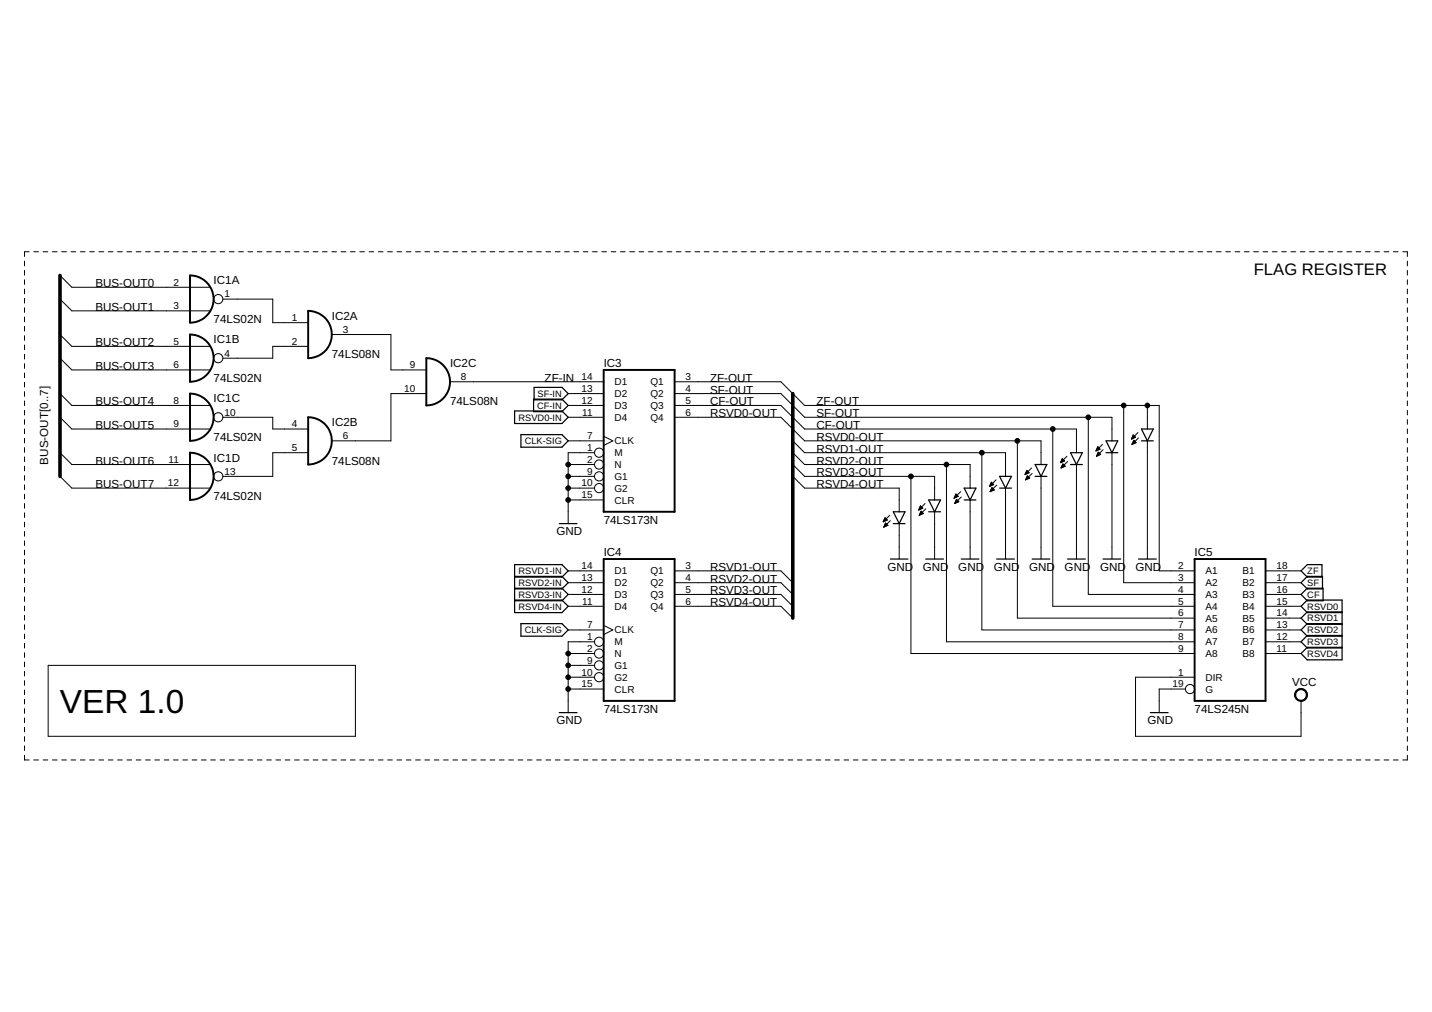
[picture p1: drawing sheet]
<svg xmlns="http://www.w3.org/2000/svg" width="297mm" height="210mm" viewBox="0 0 297 210" stroke-linecap="round" stroke-linejoin="round" font-family="sans-serif">
<g fill="none" stroke="#000" stroke-width=".21">
<path d="M5.1 54.2v.9M5.1 56.1v1M5.1 58v1M5.1 60v.9M6.1 52.2h-1v1M7 52.2h1M9 52.2h.9M10.9 52.2h1M12.4 57.1l2.5 2.5h28.7M12.8 52.2h1M14.7 52.2h1M16.7 52.2h.9"/>
<path d="M18.6 52.2h1M20.5 52.2h1M22.5 52.2h.9M24.4 52.2h1M26.3 52.2h1M28.3 52.2h.9M30.2 52.2h1M32.1 52.2h1M34.1 52.2h.9M36 52.2h1M37.9 52.2h1M39.9 52.2h.9"/>
<path d="M41.8 52.2h1M43.7 52.2h1M45.7 52.2h.9M47.6 52.2h1M49.5 52.2h1M51.4 52.2h1M53.4 52.2h.9M55.3 52.2h1M57.2 52.2h1M59.2 52.2h.9M61.1 52.2h1M63 52.2h1"/>
<path d="M65 52.2h.9M66.9 52.2h1M68.8 52.2h1M70.8 52.2h.9M72.7 52.2h1M74.6 52.2h1M76.6 52.2h.9M78.5 52.2h1M80.4 52.2h1M82.4 52.2h.9M84.3 52.2h.9M86.2 52.2h1"/>
<path d="M88.1 52.2h1M90.1 52.2h.9M92 52.2h1M93.9 52.2h1M95.9 52.2h.9M97.8 52.2h1M99.7 52.2h1M101.7 52.2h.9M103.6 52.2h1M105.5 52.2h1M107.5 52.2h.9M109.4 52.2h1"/>
<path d="M111.3 52.2h1M113.3 52.2h.9M115.2 52.2h1M117.1 52.2h1M119 52.2h1M121 52.2h.9M122.9 52.2h1M124.8 52.2h1M126.8 52.2h.9M128.7 52.2h1M130.6 52.2h1M132.6 52.2h.9"/>
<path d="M134.5 52.2h1M136.4 52.2h1M138.4 52.2h.9M140.3 52.2h1M142.2 52.2h1M144.2 52.2h.9M146.1 52.2h1M148 52.2h1M150 52.2h.9M151.9 52.2h1M153.8 52.2h1M155.7 52.2h1"/>
<path d="M157.7 52.2h.9M159.6 52.2h1M161.5 52.2h1M163.5 52.2h.9M165.4 52.2h1M167.3 52.2h1M169.3 52.2h.9M171.2 52.2h1M173.1 52.2h1M175.1 52.2h.9M177 52.2h1M178.9 52.2h1"/>
<path d="M180.9 52.2h.9M182.8 52.2h1M184.7 52.2h1M186.7 52.2h.9M188.6 52.2h.9M190.5 52.2h1M192.4 52.2h1M194.4 52.2h.9M196.3 52.2h1M198.2 52.2h1M200.2 52.2h.9M202.1 52.2h1"/>
<path d="M204 52.2h1M206 52.2h.9M207.9 52.2h1M209.8 52.2h1M211.8 52.2h.9M213.7 52.2h1M215.6 52.2h1M217.6 52.2h.9M219.5 52.2h1M221.4 52.2h1M223.4 52.2h.9M225.3 52.2h1"/>
<path d="M227.2 52.2h1M229.2 52.2h.9M231.1 52.2h1M233 52.2h1M234.9 52.2h1M236.9 52.2h.9M238.8 52.2h1M240.7 52.2h1M242.7 52.2h.9M244.6 52.2h1M246.5 52.2h1M248.5 52.2h.9"/>
<path d="M250.4 52.2h1M252.3 52.2h1M254.3 52.2h.9M256.2 52.2h1M258.1 52.2h1M260.1 52.2h.9M262 52.2h1M263.9 52.2h1M265.9 52.2h.9M267.8 52.2h1M269.7 52.2h1M271.7 52.2h.9"/>
<path d="M273.6 52.2h1M275.5 52.2h1M277.5 52.2h.9M279.4 52.2h1M281.3 52.2h1M283.3 52.2h.9M285.2 52.2h.9M287.1 52.2h1M289 52.2h1M291 52.2h.9v1M291.9 54.2v.9M291.9 56.1v1"/>
<path d="M291.9 58v1M291.9 60v.9M5.1 61.9v1M5.1 63.8v1M5.1 65.8v.9M5.1 67.7v1M5.1 69.6v1M5.1 71.6v.9M5.1 73.5v1M5.1 75.4v1M5.1 77.4v.9M5.1 79.3v1"/>
<path d="M12.4 62l2.5 2.5h28.7M12.4 69.4l2.5 2.4h28.7M12.4 74.3l2.5 2.4h28.7M46.2 62h10.4v4.9h7.3M63.9 71.8h-7.3v2.5h-10.4M68.8 69.4h12.3v7.3h7.3M93.3 79.2h31.9M139.9 79.2h22.1l4.9 4.9h73.6v34.3h7.3M291.9 61.9v1M291.9 63.8v1M291.9 65.8v.9M291.9 67.7v1"/>
<path d="M291.9 69.6v1M291.9 71.6v.9M291.9 73.5v1M291.9 75.4v1M291.9 77.4v.9M291.9 79.3v1M5.1 81.2v1M5.1 83.2v.9M5.1 85.1v1M5.1 87v1M5.1 89v.9M5.1 90.9v1"/>
<path d="M5.1 92.8v1M5.1 94.8v.9M5.1 96.7v1M5.1 98.6v1M12.4 81.6l2.5 2.5h28.7M12.4 86.6l2.5 2.4h28.7M12.4 93.9l2.5 2.5h28.7M12.4 98.8l2.5 2.4h28.7M46.2 86.6h10.4v2.4h7.3M63.9 93.9h-7.3v4.9h-10.4M88.4 81.6h-7.3v9.8h-12.3M117.9 84.1h7.3"/>
<path d="M117.9 86.6h7.3M117.9 96.4h5.4M117.9 98.8h5.4M117.9 91.4h7.3M117.9 81.6h7.3M123.3 93.9h-5.4v14.7M125.2 90.5l1.9 .9-1.9 1M139.9 84.1h22.1l4.9 4.9h56.4v4.9M139.9 86.6h22.1l4.9 4.8h49v5M139.9 81.6h22.1l4.9 5h63.8v4.8M164.4 93.9l2.5 2.5h34.3v4.8M164.4 98.8l2.5 2.4h19.6v5"/>
<path d="M164.4 96.4l2.5 2.4h27v4.9M164.4 91.4l2.5 2.5h41.7v4.9M189 98.8v36.8h58.8M196.3 96.4v36.7h51.5M203.7 93.9v36.8h44.1M206.6 99.5l-1.3 1.4M211 91.4v36.8h36.8M212.6 98.4h.2M212.7 98.3h.3M212.7 98.1h.6M212.7 99.5h.1M212.8 98h.6"/>
<path d="M212.8 99.4h.2M212.9 97.9h.4M212.9 99.3h.4M212.9 97.8h.3M212.9 99.2h.7M212.9 97.7h.2M212.9 99.1h.6M213 97.6l.5 .5-.9 .3zM213 99h.4M213 98.8h.3M213.1 98.7h.1M213.1 98.7l.5 .5-.9 .3z"/>
<path d="M214 97.1l-1.4 1.3M214.1 98.2l-1.4 1.3M215.9 98.8v17.2M218.4 89v36.8h29.4M220 95.9h.1M220 95.8h.3M220.1 95.7h.5M220.1 95.6h.7M220.1 97h.2M220.2 95.5h.5M220.2 96.9h.4M220.2 95.4h.4"/>
<path d="M220.2 96.8h.7M220.3 95.2h.2M220.3 96.6h.6M220.3 95.1h.1M220.3 96.5h.5M220.4 96.4h.3M220.4 96.3h.1M220.5 96.2l.5 .5-.9 .4zM220.8 95.6l-.5-.5-.3 .9M220.8 95.6l-.8 .4M221.3 94.6l-1.3 1.4M221.4 95.7l-1.3 1.4"/>
<path d="M223.3 96.4v19.6M225.7 86.6v36.7h22.1M227.4 93.4h.2M227.4 93.3h.5M227.5 93.2h.6M227.5 94.6h.1M227.5 93.1h.6M227.5 94.4h.4M227.6 92.9h.4M227.6 94.3h.5M227.6 92.8h.3M227.6 94.2h.7"/>
<path d="M227.7 92.7h.1M227.7 94.1h.5M227.7 92.7l.5 .5-.9 .3zM227.7 94h.3M227.8 93.9h.1M227.8 93.8l.5 .5-.8 .3zM228.7 92.2l-1.4 1.3M228.8 93.3l-1.3 1.3M230.7 93.9v22.1M233.1 84.1v36.8h14.7M234.7 91h.2M234.8 90.9h.4"/>
<path d="M234.8 90.8h.6M234.8 92.1h.1M234.9 90.6h.6M234.9 92h.3M234.9 90.5h.5M234.9 91.9h.5M235 90.4h.2M235 91.8h.6M235 90.3h.1M235 91.7h.5M235.1 90.2l.4 .5-.8 .4zM235.1 91.6h.3"/>
<path d="M235.1 91.5h.2M235.2 91.3h.1M235.2 91.3l-.4 .9M235.2 91.3l.5 .5-.9 .4M236 89.7l-1.3 1.4M236.2 90.8l-1.4 1.4M238 84.1v4.9M238 91.4v24.6M291.9 81.2v1M291.9 83.2v.9M291.9 85.1v1M291.9 87v1"/>
<path d="M291.9 89v.9M291.9 90.9v1M291.9 92.8v1M291.9 94.8v.9M291.9 96.7v1M291.9 98.6v1M5.1 100.6v.9M5.1 102.5v1M5.1 104.4v1M5.1 106.4v.9M5.1 108.3v1M5.1 110.2v1"/>
<path d="M5.1 112.2v.9M5.1 114.1v1M5.1 116v1M5.1 118v.9M5.1 119.9v1M117.9 101.2h5.4M117.9 103.7h7.3M117.9 118.4h7.3M139.9 118.4h22.1l2.4 2.5M183.2 108.2h.1M183.3 108.1h.3M183.3 107.9h.6"/>
<path d="M183.3 109.3h.1M183.4 107.8h.6M183.4 109.2h.2M183.4 107.7h.5M183.4 109.1h.5M183.5 107.6h.3M183.5 109h.6M183.5 107.5h.2M183.5 108.9h.6M183.6 107.4l.5 .5-.9 .3zM183.6 108.8h.4M183.6 108.6h.3"/>
<path d="M183.7 108.5l.5 .5-.9 .3zM183.7 108.5h.1M184.6 106.9l-1.4 1.3M184.7 108l-1.4 1.3M186.5 108.6v7.4M190.6 105.7h.1M190.6 105.6h.3M190.7 105.5h.5M190.7 105.4h.7M190.7 106.8h.2M190.8 105.3h.5M190.8 106.7h.4"/>
<path d="M190.8 105.2h.4M190.8 106.6h.6M190.9 105.1h.2M190.9 106.4h.6M190.9 104.9h.1M190.9 106.3h.4M191 106.2h.2M191 106.1h.1M191.1 106l.4 .5-.8 .4zM191.4 105.4l-.5-.5-.3 .9M191.4 105.4l-.8 .4M191.9 104.4l-1.3 1.4"/>
<path d="M192 105.5l-1.3 1.4M193.9 106.2v9.8M197.9 103.3v.1M198 103.2h.2M198 103.1h.5M198.1 103h.6M198.1 104.4h.1M198.1 102.9h.6M198.1 104.2h.4M198.2 102.7h.4M198.2 104.1h.5M198.2 102.6h.2"/>
<path d="M198.2 104h.6M198.3 102.5h.1M198.3 103.9h.4M198.3 102.5l.5 .5-.9 .3zM198.3 103.8h.3M198.4 103.7h.1M198.4 103.6l.5 .5-.9 .3zM199.3 102l-1.4 1.3M199.4 103.1l-1.4 1.3M201.2 103.7v12.3M205.3 100.8h.2M205.4 100.7h.3"/>
<path d="M205.4 100.6h.6M205.4 101.9h.1M205.4 100.5h.7M205.5 101.8h.2M205.5 100.3h.5M205.5 101.7h.5M205.5 100.2h.3M205.5 101.6h.7M205.6 100.1h.1M205.6 101.5h.5M205.6 100l.5 .5-.8 .4zM205.7 101.4h.3"/>
<path d="M205.7 101.3h.2M205.8 101.1l.4 .5-.8 .4zM206.7 100.6l-1.3 1.4M208.6 101.2v14.8M262.5 118.4h7.4M291.9 100.6v.9M291.9 102.5v1M291.9 104.4v1M291.9 106.4v.9M291.9 108.3v1M291.9 110.2v1M291.9 112.2v.9"/>
<path d="M291.9 114.1v1M291.9 116v1M291.9 118v.9M291.9 119.9v1M5.1 121.8v1M5.1 123.8v.9M5.1 125.7v1M5.1 127.6v1M5.1 129.6v1M5.1 131.5v1M5.1 133.4v1M5.1 135.4v1"/>
<path d="M5.1 137.3v1M5.1 139.3v.9M10 138h63.7v14.7h-63.7zM117.9 138h5.4M117.9 135.6h5.4M117.9 120.9h7.3M117.9 123.3h7.3M117.9 125.8h7.3M117.9 130.7h7.3M123.3 133.1h-5.4v14.7M125.2 129.7l1.9 1-1.9 .9M139.9 120.9h22.1l2.4 2.4"/>
<path d="M139.9 123.3h22.1l2.4 2.5M139.9 125.8h22.1l2.4 2.4M262.5 133.1h7.4M262.5 135.6h7.4M262.5 120.9h7.4M262.5 123.3h7.4M262.5 125.8h7.4M262.5 130.7h7.4M262.5 128.2h7.4M291.9 121.8v1M291.9 123.8v.9M291.9 125.7v1"/>
<path d="M291.9 127.6v1M291.9 129.6v1M291.9 131.5v1M291.9 133.4v1M291.9 135.4v1M291.9 137.3v1M291.9 139.3v.9M5.1 141.2v1M5.1 143.1v1M5.1 145.1v.9M5.1 147v1M5.1 148.9v1"/>
<path d="M5.1 150.9v.9M5.1 152.8v1M5.1 154.7v1M5.1 156.7v.9h1M7 157.6h1M9 157.6h.9M10.9 157.6h1M12.8 157.6h1M14.7 157.6h1M16.7 157.6h.9M18.6 157.6h1M20.5 157.6h1"/>
<path d="M22.5 157.6h.9M24.4 157.6h1M26.3 157.6h1M28.3 157.6h.9M30.2 157.6h1M32.1 157.6h1M34.1 157.6h.9M36 157.6h1M37.9 157.6h1M39.9 157.6h.9M41.8 157.6h1M43.7 157.6h1"/>
<path d="M45.7 157.6h.9M47.6 157.6h1M49.5 157.6h1M51.4 157.6h1M53.4 157.6h.9M55.3 157.6h1M57.2 157.6h1M59.2 157.6h.9M61.1 157.6h1M63 157.6h1M65 157.6h.9M66.9 157.6h1"/>
<path d="M68.8 157.6h1M70.8 157.6h.9M72.7 157.6h1M74.6 157.6h1M76.6 157.6h.9M78.5 157.6h1M80.4 157.6h1M82.4 157.6h.9M84.3 157.6h.9M86.2 157.6h1M88.1 157.6h1M90.1 157.6h.9"/>
<path d="M92 157.6h1M93.9 157.6h1M95.9 157.6h.9M97.8 157.6h1M99.7 157.6h1M101.7 157.6h.9M103.6 157.6h1M105.5 157.6h1M107.5 157.6h.9M109.4 157.6h1M111.3 157.6h1M113.3 157.6h.9"/>
<path d="M115.2 157.6h1M117.1 157.6h1M117.9 140.5h5.4M117.9 142.9h7.3M119 157.6h1M121 157.6h.9M122.9 157.6h1M124.8 157.6h1M126.8 157.6h.9M128.7 157.6h1M130.6 157.6h1M132.6 157.6h.9"/>
<path d="M134.5 157.6h1M136.4 157.6h1M138.4 157.6h.9M140.3 157.6h1M142.2 157.6h1M144.2 157.6h.9M146.1 157.6h1M148 157.6h1M150 157.6h.9M151.9 157.6h1M153.8 157.6h1M155.7 157.6h1"/>
<path d="M157.7 157.6h.9M159.6 157.6h1M161.5 157.6h1M163.5 157.6h.9M165.4 157.6h1M167.3 157.6h1M169.3 157.6h.9M171.2 157.6h1M173.1 157.6h1M175.1 157.6h.9M177 157.6h1M178.9 157.6h1"/>
<path d="M180.9 157.6h.9M182.8 157.6h1M184.7 157.6h1M186.7 157.6h.9M188.6 157.6h.9M190.5 157.6h1M192.4 157.6h1M194.4 157.6h.9M196.3 157.6h1M198.2 157.6h1M200.2 157.6h.9M202.1 157.6h1"/>
<path d="M204 157.6h1M206 157.6h.9M207.9 157.6h1M209.8 157.6h1M211.8 157.6h.9M213.7 157.6h1M215.6 157.6h1M217.6 157.6h.9M219.5 157.6h1M221.4 157.6h1M223.4 157.6h.9M225.3 157.6h1"/>
<path d="M227.2 157.6h1M229.2 157.6h.9M231.1 157.6h1M233 157.6h1M234.9 157.6h1M236.9 157.6h.9M238.8 157.6h1M240.7 157.6h1M242.7 157.6h.9M244.6 157.6h1M245.9 142.9h-5.4v4.9M246.5 157.6h1"/>
<path d="M247.8 140.5h-12.3v12.2h34.4v-7.3M248.5 157.6h.9M250.4 157.6h1M252.3 157.6h1M254.3 157.6h.9M256.2 157.6h1M258.1 157.6h1M260.1 157.6h.9M262 157.6h1M263.9 157.6h1M265.9 157.6h.9M267.8 157.6h1"/>
<path d="M269.7 157.6h1M271.7 157.6h.9M273.6 157.6h1M275.5 157.6h1M277.5 157.6h.9M279.4 157.6h1M281.3 157.6h1M283.3 157.6h.9M285.2 157.6h.9M287.1 157.6h1M289 157.6h1M291.9 156.7v.9h-.9"/>
<path d="M291.9 141.2v1M291.9 143.1v1M291.9 145.1v.9M291.9 147v1M291.9 148.9v1M291.9 150.9v.9M291.9 152.8v1M291.9 154.7v1"/>
<circle cx="45.3" cy="62" r=".95"/>
<circle cx="45.3" cy="74.3" r=".95"/>
<circle cx="45.3" cy="98.8" r=".95"/>
<circle cx="45.3" cy="86.6" r=".95"/>
<circle cx="124.3" cy="96.4" r=".95"/>
<circle cx="124.3" cy="93.9" r=".95"/>
<circle cx="124.3" cy="98.8" r=".95"/>
<circle cx="124.3" cy="101.2" r=".95"/>
<circle cx="124.3" cy="135.6" r=".95"/>
<circle cx="124.3" cy="138" r=".95"/>
<circle cx="124.3" cy="133.1" r=".95"/>
<circle cx="124.3" cy="140.5" r=".95"/>
<circle cx="246.8" cy="142.9" r=".95"/>
</g>
<g fill="none" stroke="#000" stroke-width=".25">
<path d="M106.7 85.2h9.9l1.3 1.4-1.3 1.2h-9.9zM108.1 90.1h8.5l1.3 1.3-1.3 1.4h-8.5zM110.7 82.8h5.9l1.3 1.3-1.3 1.3h-5.9zM110.8 80.3h5.8l1.3 1.3-1.3 1.3h-5.8zM207.3 98.8h2.5l-1.2 2.4zM214.7 96.4h2.4l-1.2 2.4zM214.7 98.8h2.4M222.1 93.9h2.4l-1.2 2.5zM222.1 96.4h2.4M229.4 91.4h2.5l-1.2 2.5zM229.4 93.9h2.5M236.8 89h2.4l-1.2 2.4z"/>
<path d="M236.8 91.4h2.4M106.7 119.7h9.9l1.3-1.3-1.3-1.3h-9.9v10h9.9l1.3-1.3-1.3-1.3h-9.9M106.7 119.5h9.9l1.3 1.4-1.3 1.3h-9.9M116 108.6h3.7M184.7 116h3.6M185.3 108.6h2.4M185.3 106.2h2.4l-1.2 2.4zM192 116h3.7M192.6 103.7h2.5l-1.2 2.5zM192.6 106.2h2.5M199.4 116h3.7M200 101.2h2.4l-1.2 2.5z"/>
<path d="M200 103.7h2.4M206.7 116h3.7M207.3 101.2h2.5M214.1 116h3.7M221.4 116h3.7M228.8 116h3.7M236.2 116h3.6M269.9 118.4l1.3-1.3h3v2.6h-3zM271.2 119.5h3.1v2.7h-3.1l-1.3-1.3zM106.7 122h9.9l1.3 1.3-1.3 1.3h-9.9M108.1 129.3h8.5l1.3 1.4-1.3 1.3h-8.5zM269.9 123.3l1.3-1.3h3.2v2.6h-3.2z"/>
<path d="M278.4 129.3h-7.2l-1.3 1.4 1.3 1.3h7.2M278.4 127.1h-7.2l-1.3-1.3 1.3-1.3h7.2v12.4h-7.2l-1.3-1.3 1.3-1.3h7.2M278.4 126.9h-7.2l-1.3 1.3 1.3 1.3h7.2M278.4 131.8h-7.2l-1.3 1.3 1.3 1.3h7.2M116 147.8h3.7M238.6 147.8h3.7"/>
</g>
<path d="M39.4 57.1a4.9 4.9 0 0 1 4.9 4.9 4.9 4.9 0 0 1-4.9 4.9zM39.4 69.4a4.9 4.9 0 0 1 4.9 4.9 4.9 4.9 0 0 1-4.9 4.9zM63.9 64.5a4.9 4.9 0 0 1 4.9 4.9 4.9 4.9 0 0 1-4.9 4.9zM88.4 74.3a4.9 4.9 0 0 1 5 4.9 4.9 4.9 0 0 1-5 4.9zM125.2 76.7h14.7v29.5h-14.7zM39.4 81.6a4.9 4.9 0 0 1 4.9 4.9 4.9 4.9 0 0 1-4.9 4.9zM39.4 93.9a4.9 4.9 0 0 1 4.9 4.9 4.9 4.9 0 0 1-4.9 4.9zM63.9 86.6a4.9 4.9 0 0 1 4.9 4.9 4.9 4.9 0 0 1-4.9 4.9zM125.2 116h14.7v29.4h-14.7zM247.8 116h14.7v29.4h-14.7z" fill="none" stroke="#000" stroke-width=".4"/>
<g fill="#000" stroke="#000" stroke-width=".21">
<path d="M268.9 143.2a1.35 1.35 0 0 1 2.1 .2 1.35 1.35 0 0 1-.8 2 1.35 1.35 0 0 1-1.7-1.3h.3a1.1 1.1 0 0 1 1.6-.9 1.1 1.1 0 0 1 .1 1.9 1.1 1.1 0 0 1-1.7-.7v-.3h-.3z" fill-rule="evenodd"/>
<circle cx="117.9" cy="96.4" r=".49"/>
<circle cx="117.9" cy="98.8" r=".49"/>
<circle cx="189" cy="98.8" r=".49"/>
<circle cx="196.3" cy="96.4" r=".49"/>
<circle cx="203.7" cy="93.9" r=".49"/>
<circle cx="211" cy="91.4" r=".49"/>
<circle cx="218.4" cy="89" r=".49"/>
<circle cx="225.7" cy="86.6" r=".49"/>
<circle cx="233.1" cy="84.1" r=".49"/>
<circle cx="238" cy="84.1" r=".49"/>
<circle cx="117.9" cy="101.2" r=".49"/>
<circle cx="117.9" cy="103.7" r=".49"/>
<circle cx="117.9" cy="138" r=".49"/>
<circle cx="117.9" cy="135.6" r=".49"/>
<circle cx="117.9" cy="142.9" r=".49"/>
<circle cx="117.9" cy="140.5" r=".49"/>
</g>
<path d="M12.4 57.1v41.7M164.4 81.6v46.6" fill="none" stroke="#000" stroke-width=".74"/>
<text font-size="6.9" x="12.4" y="147.8">VER 1.0</text>
<text font-size="3.5" x="260.1" y="57.1">FLAG REGISTER</text>
<g font-size="2.4">
<text x="19.8" y="59.6">BUS-OUT0</text>
<text x="44.3" y="59">IC1A</text>
<text x="19.8" y="64.5">BUS-OUT1</text>
<text x="19.8" y="71.8">BUS-OUT2</text>
<text x="44.3" y="66.9">74LS02N</text>
<text x="44.3" y="71.2">IC1B</text>
<text x="68.8" y="66.3">IC2A</text>
<text x="19.8" y="76.7">BUS-OUT3</text>
<text x="68.8" y="74.3">74LS08N</text>
<text x="93.3" y="76.1">IC2C</text>
<text x="125.2" y="76.1">IC3</text>
<text x="44.3" y="79.2">74LS02N</text>
<text x="44.3" y="83.5">IC1C</text>
<text x="113" y="79.2">ZF-IN</text>
<text x="147.3" y="79.2">ZF-OUT</text>
<text x="147.3" y="81.6">SF-OUT</text>
<text x="19.8" y="84.1">BUS-OUT4</text>
<text x="19.8" y="89">BUS-OUT5</text>
<text x="68.8" y="88.4">IC2B</text>
<text x="93.3" y="84.1">74LS08N</text>
<text x="147.3" y="84.1">CF-OUT</text>
<text x="147.3" y="86.5">RSVD0-OUT</text>
<text x="169.3" y="84.1">ZF-OUT</text>
<text x="169.3" y="86.5">SF-OUT</text>
<text x="169.3" y="89">CF-OUT</text>
<text x="44.3" y="91.4">74LS02N</text>
<text x="44.3" y="95.7">IC1D</text>
<text x="169.3" y="91.4">RSVD0-OUT</text>
<text x="169.3" y="93.9">RSVD1-OUT</text>
<text x="10" y="96.3" transform="rotate(-90 10 96.3)">BUS-OUT[0..7]</text>
<text x="19.8" y="96.3">BUS-OUT6</text>
<text x="19.8" y="101.2">BUS-OUT7</text>
<text x="68.8" y="96.3">74LS08N</text>
<text x="169.3" y="96.3">RSVD2-OUT</text>
<text x="169.3" y="98.8">RSVD3-OUT</text>
<text x="169.3" y="101.2">RSVD4-OUT</text>
<text x="44.3" y="103.7">74LS02N</text>
<text x="115.4" y="111.1">GND</text>
<text x="125.2" y="108.6">74LS173N</text>
<text x="125.2" y="115.3">IC4</text>
<text x="147.3" y="118.4">RSVD1-OUT</text>
<text x="184.1" y="118.4">GND</text>
<text x="191.4" y="118.4">GND</text>
<text x="198.8" y="118.4">GND</text>
<text x="206.1" y="118.4">GND</text>
<text x="213.5" y="118.4">GND</text>
<text x="220.8" y="118.4">GND</text>
<text x="228.2" y="118.4">GND</text>
<text x="235.5" y="118.4">GND</text>
<text x="247.8" y="115.3">IC5</text>
<text x="147.3" y="120.9">RSVD2-OUT</text>
<text x="147.3" y="123.3">RSVD3-OUT</text>
<text x="147.3" y="125.8">RSVD4-OUT</text>
<text x="268" y="142.3">VCC</text>
<text x="125.2" y="147.8">74LS173N</text>
<text x="247.8" y="147.8">74LS245N</text>
<text x="115.4" y="150.3">GND</text>
<text x="238" y="150.3">GND</text>
</g>
<g font-size="2.1">
<text x="36" y="59.2">2</text>
<text x="36" y="64.1">3</text>
<text x="46.6" y="61.7">1</text>
<text x="36" y="71.5">5</text>
<text x="60.5" y="66.6">1</text>
<text x="60.5" y="71.5">2</text>
<text x="71.1" y="69">3</text>
<text x="36" y="76.4">6</text>
<text x="46.6" y="73.9">4</text>
<text x="85" y="76.4">9</text>
<text x="36" y="83.7">8</text>
<text x="83.9" y="81.3">10</text>
<text x="95.6" y="78.8">8</text>
<text x="120.6" y="83.7">12</text>
<text x="120.6" y="81.3">13</text>
<text x="120.6" y="78.8">14</text>
<text x="127.5" y="82.4">D2</text>
<text x="127.5" y="79.9">D1</text>
<text x="134.9" y="79.9">Q1</text>
<text x="134.9" y="82.4">Q2</text>
<text x="142.2" y="78.8">3</text>
<text x="142.2" y="81.3">4</text>
<text x="142.2" y="83.7">5</text>
<text x="36" y="88.6">9</text>
<text x="46.6" y="86.2">10</text>
<text x="60.5" y="88.6">4</text>
<text x="120.8" y="86.2">11</text>
<text x="127.5" y="87.3">D4</text>
<text x="127.5" y="84.8">D3</text>
<text x="134.9" y="84.8">Q3</text>
<text x="134.9" y="87.3">Q4</text>
<text x="142.2" y="86.2">6</text>
<text x="60.5" y="93.6">5</text>
<text x="71.1" y="91.1">6</text>
<text x="121.8" y="93.6">1</text>
<text x="121.8" y="91.1">7</text>
<text x="127.5" y="94.6">M</text>
<text x="127.5" y="92.2">CLK</text>
<text x="34.8" y="100.9">12</text>
<text x="35" y="96">11</text>
<text x="46.6" y="98.5">13</text>
<text x="120.6" y="100.9">10</text>
<text x="121.8" y="96">2</text>
<text x="121.8" y="98.5">9</text>
<text x="127.5" y="97.1">N</text>
<text x="127.5" y="99.5">G1</text>
<text x="127.5" y="102">G2</text>
<text x="120.6" y="103.4">15</text>
<text x="127.5" y="104.4">CLR</text>
<text x="120.6" y="118.1">14</text>
<text x="127.5" y="119.1">D1</text>
<text x="134.9" y="119.1">Q1</text>
<text x="142.2" y="118.1">3</text>
<text x="244.4" y="118.1">2</text>
<text x="250.1" y="119.1">A1</text>
<text x="257.7" y="119.1">B1</text>
<text x="264.8" y="118.1">18</text>
<text x="120.6" y="123">12</text>
<text x="120.6" y="120.5">13</text>
<text x="120.8" y="125.4">11</text>
<text x="127.5" y="124">D3</text>
<text x="127.5" y="121.6">D2</text>
<text x="134.9" y="121.6">Q2</text>
<text x="134.9" y="124">Q3</text>
<text x="142.2" y="120.5">4</text>
<text x="142.2" y="123">5</text>
<text x="142.2" y="125.4">6</text>
<text x="244.4" y="120.5">3</text>
<text x="244.4" y="123">4</text>
<text x="244.4" y="125.4">5</text>
<text x="250.1" y="121.6">A2</text>
<text x="250.1" y="124">A3</text>
<text x="257.7" y="124">B3</text>
<text x="257.7" y="121.6">B2</text>
<text x="264.8" y="125.4">15</text>
<text x="264.8" y="123">16</text>
<text x="264.8" y="120.5">17</text>
<text x="121.8" y="130.3">7</text>
<text x="127.5" y="131.4">CLK</text>
<text x="127.5" y="126.5">D4</text>
<text x="134.9" y="126.5">Q4</text>
<text x="244.4" y="127.9">6</text>
<text x="244.4" y="130.3">7</text>
<text x="250.1" y="126.5">A4</text>
<text x="250.1" y="128.9">A5</text>
<text x="250.1" y="131.4">A6</text>
<text x="257.7" y="131.4">B6</text>
<text x="257.7" y="128.9">B5</text>
<text x="257.7" y="126.5">B4</text>
<text x="264.8" y="130.3">13</text>
<text x="264.8" y="127.9">14</text>
<text x="121.8" y="132.8">1</text>
<text x="121.8" y="135.2">2</text>
<text x="121.8" y="137.7">9</text>
<text x="127.5" y="133.8">M</text>
<text x="127.5" y="136.3">N</text>
<text x="244.4" y="132.8">8</text>
<text x="244.4" y="135.2">9</text>
<text x="250.1" y="133.8">A7</text>
<text x="250.1" y="136.3">A8</text>
<text x="257.7" y="136.3">B8</text>
<text x="257.7" y="133.8">B7</text>
<text x="264.8" y="135.2">11</text>
<text x="264.8" y="132.8">12</text>
<text x="120.6" y="140.1">10</text>
<text x="120.6" y="142.6">15</text>
<text x="127.5" y="138.7">G1</text>
<text x="127.5" y="141.2">G2</text>
<text x="127.5" y="143.6">CLR</text>
<text x="243.2" y="142.6">19</text>
<text x="244.4" y="140.1">1</text>
<text x="250.1" y="141.2">DIR</text>
<text x="250.1" y="143.6">G</text>
</g>
<g font-size="1.9">
<text x="111.5" y="82.3">SF-IN</text>
<text x="107.5" y="87.2">RSVD0-IN</text>
<text x="111.4" y="84.8">CF-IN</text>
<text x="108.8" y="92.1">CLK-SIG</text>
<text x="107.5" y="119.1">RSVD1-IN</text>
<text x="271.2" y="119.1">ZF</text>
<text x="107.5" y="121.5">RSVD2-IN</text>
<text x="107.5" y="124">RSVD3-IN</text>
<text x="271.2" y="121.5">SF</text>
<text x="271.2" y="124">CF</text>
<text x="107.5" y="126.4">RSVD4-IN</text>
<text x="108.8" y="131.3">CLK-SIG</text>
<text x="271.2" y="126.4">RSVD0</text>
<text x="271.2" y="128.9">RSVD1</text>
<text x="271.2" y="131.3">RSVD2</text>
<text x="271.2" y="133.8">RSVD3</text>
<text x="271.2" y="136.2">RSVD4</text>
</g>
</svg>
